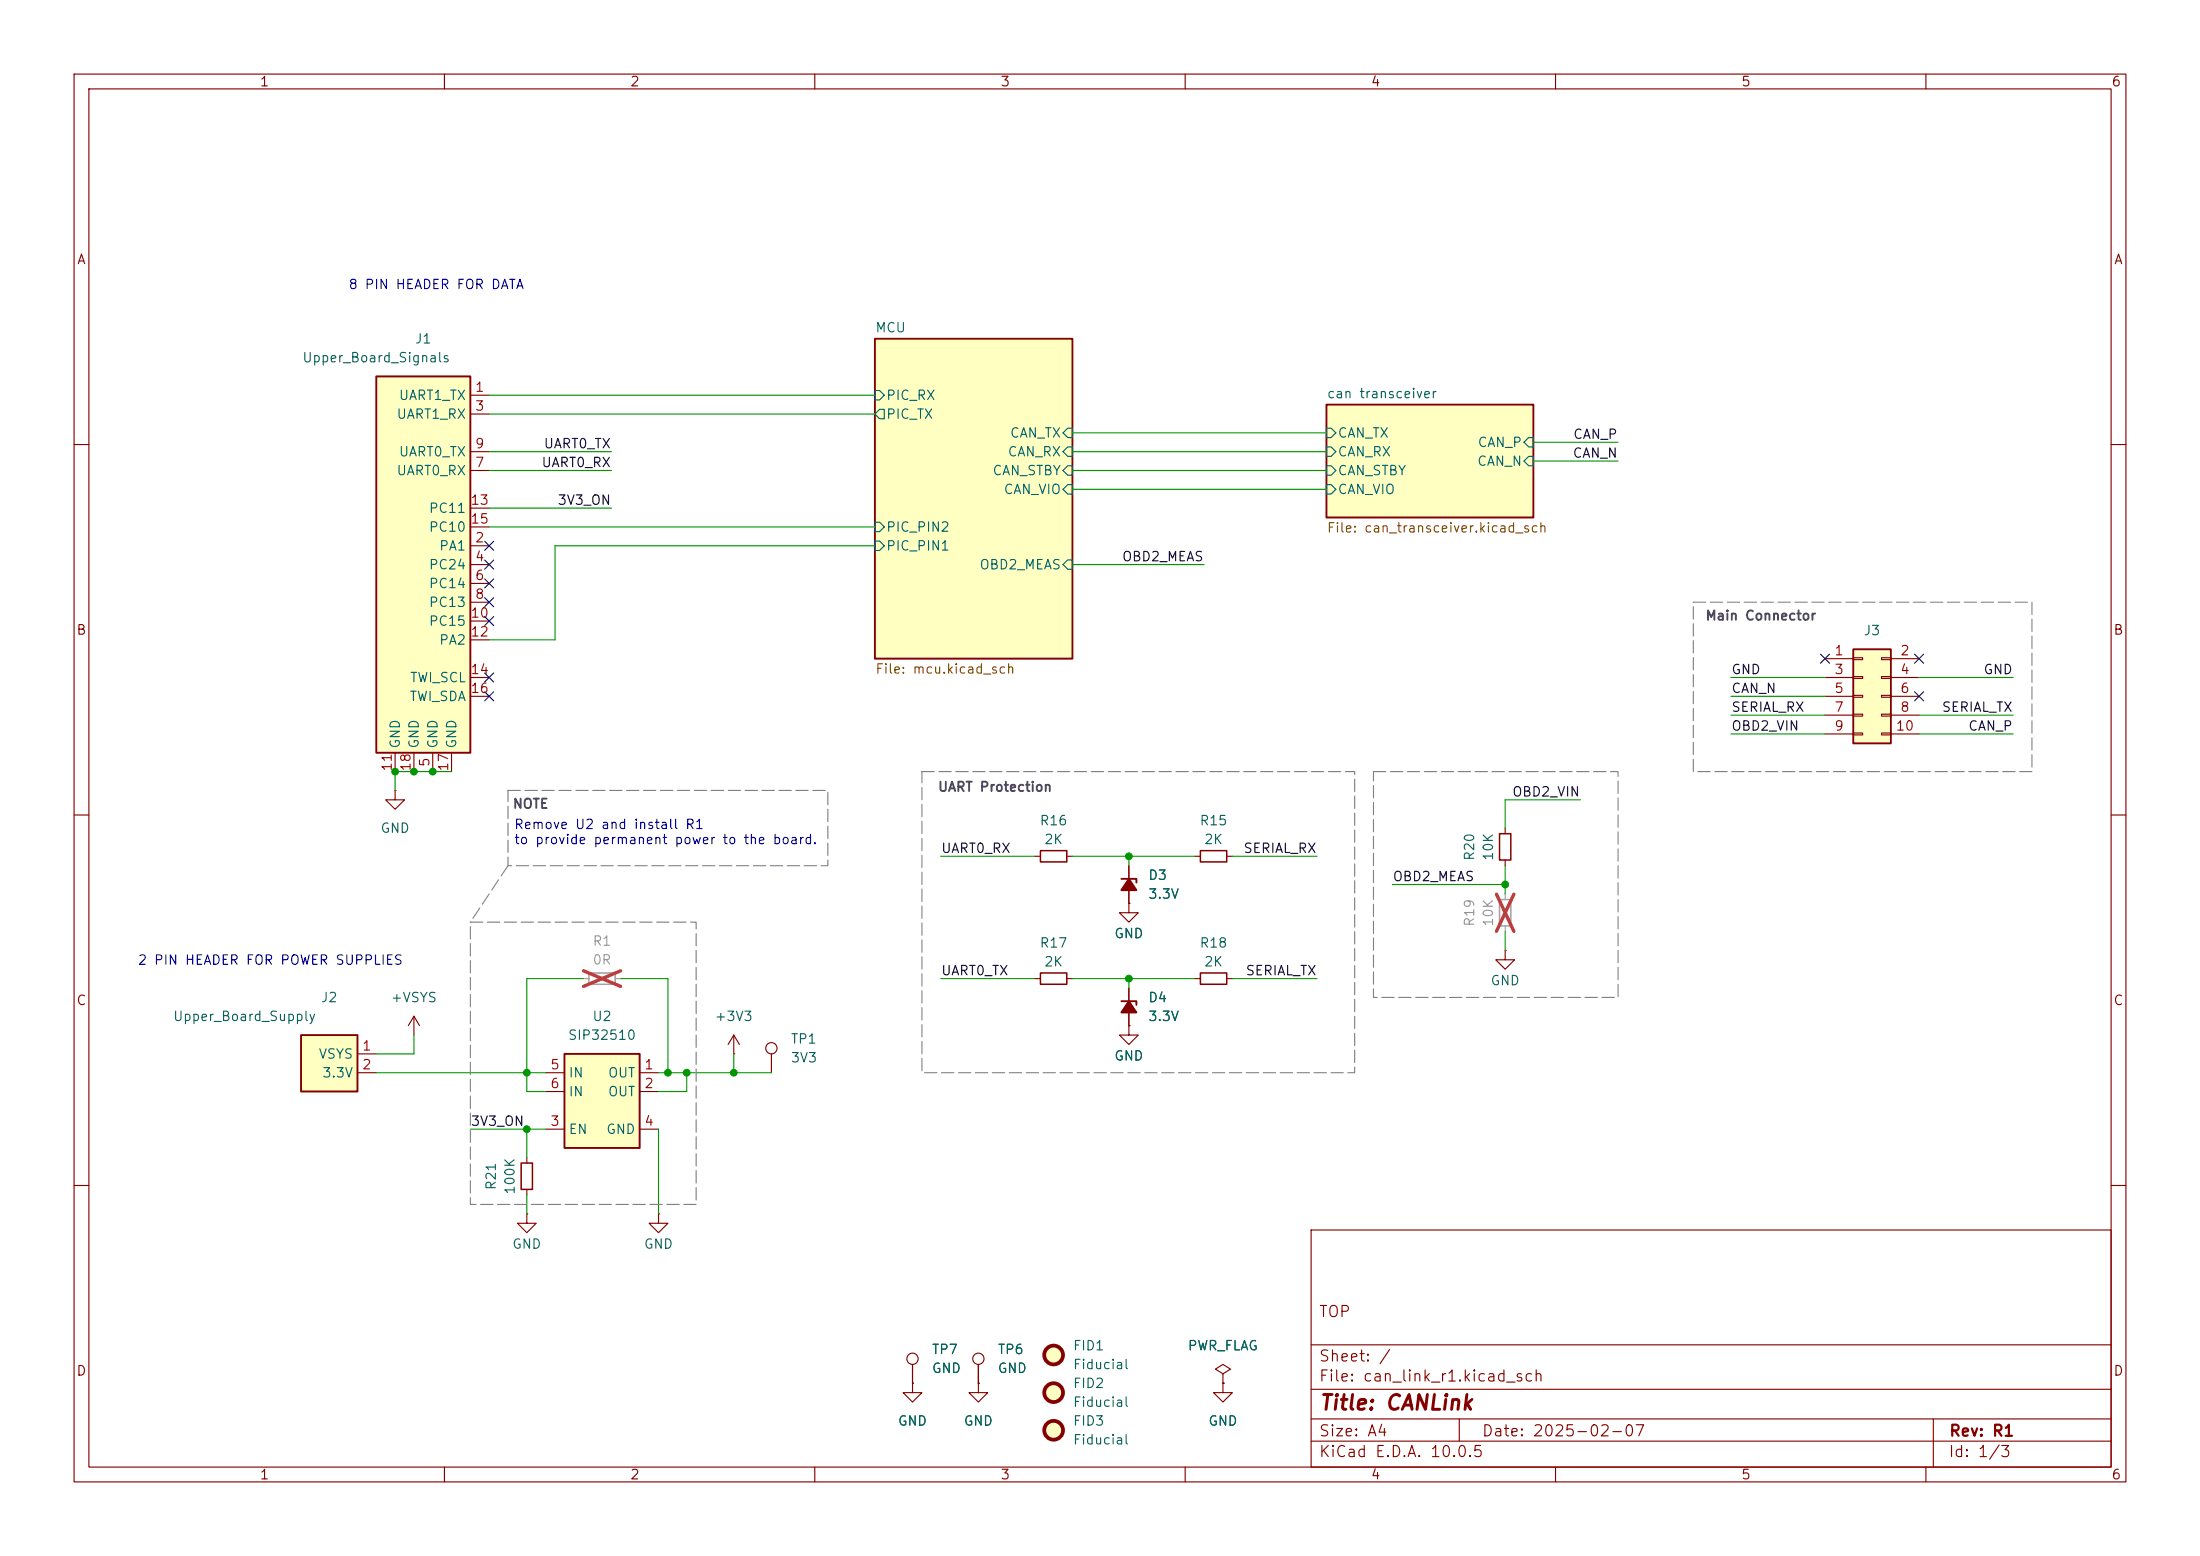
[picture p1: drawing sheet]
<svg xmlns="http://www.w3.org/2000/svg" width="297mm" height="210mm" viewBox="0 0 297 210" stroke-linecap="round" stroke-linejoin="round" font-family="sans-serif">
<g fill="none" stroke="#840000" stroke-width=".15">
<path d="M10 10h277v190h-277zM12 12h273v186h-273zM60 10v2M110 10v2M160 10v2M210 10v2M260 10v2M10 60h2M285 60h2M10 110h2M285 110h2M10 160h2"/>
<path d="M177 166h108v32h-108zM285 160h2M60 198v2M110 198v2M160 198v2M177 194.5h108M177 191.5h108M177 187.5h108M177 181.5h108M197 191.5v3M210 198v2M260 198v2"/>
<path d="M261 191.5v6.5"/>
</g>
<g fill="#ffffc2" stroke="#ffffc2" stroke-width=".14">
<path d="M179.1 54.6h27.9v15.3h-27.9z"/>
<path d="M118.1 45.7h26.7v43.2h-26.7z"/>
</g>
<path d="M118.1 45.7h26.7v43.2h-26.7zM179.1 54.6h27.9v15.3h-27.9z" fill="none" stroke="#840000" stroke-width=".25"/>
<g fill="none" stroke="#006464" stroke-width=".15">
<path d="M118.1 52.7h.6l.7 .6-.7 .7h-.6zM118.7 55.2h.7v1.3h-.7l-.6-.6zM144.1 57.8h.7v1.3h-.7l-.6-.7zM179.1 57.8h.6l.6 .6-.6 .7h-.6zM206.4 59.1h.6v1.2h-.6l-.7-.6zM118.1 73h.6l.7 .7-.7 .6h-.6zM118.1 70.5h.6l.7 .6-.7 .7h-.6zM144.1 75.6h.7v1.2h-.7l-.6-.6zM144.1 62.9h.7v1.2h-.7l-.6-.6zM144.1 60.3h.7v1.3h-.7l-.6-.6zM144.1 65.4h.7v1.3h-.7l-.6-.7zM179.1 62.9h.6l.6 .6-.6 .6h-.6z"/>
<path d="M179.1 60.3h.6l.6 .7-.6 .6h-.6zM179.1 65.4h.6l.6 .6-.6 .7h-.6zM206.4 61.6h.6v1.3h-.6l-.7-.7z"/>
</g>
<path d="M250.2 87.6h5.1v12.7h-5.1z" fill="#ffffc2"/>
<path d="M250.2 87.6h5.1v12.7h-5.1z" fill="none" stroke="#840000" stroke-width=".25"/>
<g fill="none" stroke="#840000" stroke-width=".15">
<path d="M246.4 88.9h3.8M246.4 91.4h3.8M246.4 94h3.8M246.4 96.5h3.8M246.4 99.1h3.8M250.2 88.8h1.3v.2h-1.3zM250.2 91.3h1.3v.3h-1.3zM250.2 93.9h1.3v.2h-1.3zM250.2 96.4h1.3v.2h-1.3zM250.2 98.9h1.3v.3h-1.3zM254 88.8h1.3v.2h-1.3zM254 91.3h1.3v.3h-1.3z"/>
<path d="M254 93.9h1.3v.2h-1.3zM254 96.4h1.3v.2h-1.3zM254 98.9h1.3v.3h-1.3zM255.3 88.9h3.8M255.3 91.4h3.8M255.3 94h3.8M255.3 96.5h3.8M255.3 99.1h3.8"/>
</g>
<path d="M50.8 50.8h12.7v50.8h-12.7z" fill="#ffffc2"/>
<path d="M50.8 50.8h12.7v50.8h-12.7z" fill="none" stroke="#840000" stroke-width=".25"/>
<g fill="none" stroke="#840000" stroke-width=".15">
<path d="M63.5 53.3h2.5M63.5 55.9h2.5M63.5 73.7h2.5M63.5 76.2h2.5M63.5 78.7h2.5M63.5 63.5h2.5M63.5 61h2.5M63.5 68.6h2.5M63.5 71.1h2.5M63.5 81.3h2.5M63.5 83.8h2.5M63.5 86.4h2.5"/>
<path d="M63.5 91.4h2.5M63.5 94h2.5M53.3 106.7v1.3h1.3l-1.3 1.2-1.2-1.2h1.2M53.3 106.7h.1M53.3 101.6v2.5M55.9 101.6v2.5M58.4 101.6v2.5M61 101.6v2.5M161.3 115.6h.8M165.6 115.6h.8M152.4 121.9v1.3h1.3l-1.3 1.3-1.3-1.3h1.3M152.4 121.9h.1"/>
<path d="M165.1 185.4l1-.6-1-.6-1 .6 1 .6v1.3M165.1 186.7h.1"/>
</g>
<path d="M79.5 131.3h3.6v1.5h-3.6z" fill="none" stroke="#a1a1a1" stroke-width=".2"/>
<path d="M78.7 132.1h.8M83.1 132.1h.7" fill="none" stroke="#a1a1a1" stroke-width=".15"/>
<path d="M78.8 131l5 2.1M83.8 131l-5 2.1" fill="none" stroke="#e12e31" stroke-width=".46"/>
<path d="M162.1 114.8h3.5v1.5h-3.5z" fill="none" stroke="#840000" stroke-width=".2"/>
<path d="M40.6 139.7h7.7v7.6h-7.7z" fill="#ffffc2"/>
<path d="M40.6 139.7h7.7v7.6h-7.7z" fill="none" stroke="#840000" stroke-width=".25"/>
<path d="M55.9 137.2l-.8 1.2M55.9 137.2l.7 1.2M55.9 137.2v2.5M48.3 142.2h2.5M48.3 144.8h2.5M165.1 186.7v1.3h1.3l-1.3 1.2-1.3-1.2h1.3M165.1 186.7h.1" fill="none" stroke="#840000" stroke-width=".15"/>
<circle cx="142.2" cy="193" r="1.27" fill="#ffffc2" stroke="#ffffc2" stroke-width=".14"/>
<circle cx="142.2" cy="193" r="1.27" fill="none" stroke="#840000" stroke-width=".51"/>
<path d="M76.2 142.2h10.2v12.7h-10.2z" fill="#ffffc2"/>
<path d="M151.4 118.6h2v.5M151.4 135.1h2v.5M76.2 142.2h10.2v12.7h-10.2z" fill="none" stroke="#840000" stroke-width=".25"/>
<g fill="none" stroke="#840000" stroke-width=".15">
<path d="M139.7 115.6h.8M144 115.6h.8M152.4 116.8v5.1M203.2 111.8v.7M203.2 116.1v.7M99.1 139.7l-.8 1.3M99.1 139.7l.7 1.3M99.1 139.7v2.5M139.7 132.1h.8M144 132.1h.8M152.4 138.4v1.3h1.3l-1.3 1.3-1.3-1.3h1.3M152.4 138.4h.1"/>
<path d="M152.4 121.9h.1M152.4 133.4v5M161.3 132.1h.8M165.6 132.1h.8M203.2 128.3v1.2h1.3l-1.3 1.3-1.3-1.3h1.3M203.2 128.3h.1M71.1 156.2v.8M73.7 144.8h2.5M73.7 147.3h2.5M73.7 152.4h2.5M86.4 144.8h2.5M86.4 147.3h2.5"/>
<path d="M86.4 152.4h2.5M99.1 142.2h.1M104.1 142.2v2.6M71.1 163.8v1.3h1.3l-1.3 1.3-1.3-1.3h1.3M71.1 163.8h.1M71.1 160.5v.8M88.9 163.8v1.3h1.3l-1.3 1.3-1.3-1.3h1.3M88.9 163.8h.1M123.2 186.7v1.3h1.3l-1.3 1.2-1.3-1.2h1.3M123.2 186.7h.1M123.2 184.2v2.5M132.1 186.7v1.3h1.2l-1.2 1.2-1.3-1.2h1.3"/>
<path d="M132.1 186.7h.1M132.1 184.2v2.5M165.1 186.7h.1"/>
<circle cx="104.1" cy="141.5" r=".76"/>
<circle cx="123.2" cy="183.4" r=".76"/>
<circle cx="132.1" cy="183.4" r=".76"/>
</g>
<path d="M140.5 114.8h3.5v1.5h-3.5zM202.4 112.5h1.6v3.6h-1.6zM140.5 131.3h3.5v1.5h-3.5zM162.1 131.3h3.5v1.5h-3.5zM70.4 157h1.5v3.5h-1.5z" fill="none" stroke="#840000" stroke-width=".2"/>
<g fill="#ffffc2" stroke="#ffffc2" stroke-width=".14">
<circle cx="142.2" cy="188" r="1.27"/>
<circle cx="142.2" cy="182.9" r="1.27"/>
</g>
<g fill="none" stroke="#840000" stroke-width=".51">
<circle cx="142.2" cy="188" r="1.27"/>
<circle cx="142.2" cy="182.9" r="1.27"/>
</g>
<g fill="#840000" stroke="#840000" stroke-width=".25">
<path d="M152.4 135.1l1 1.6h-2z"/>
<path d="M152.4 118.6l1 1.5h-2z"/>
</g>
<path d="M202.4 121.4h1.6v3.6h-1.6z" fill="none" stroke="#a1a1a1" stroke-width=".2"/>
<path d="M203.2 120.7v.7M203.2 125v.7" fill="none" stroke="#a1a1a1" stroke-width=".15"/>
<path d="M202 120.7l2.4 5M204.4 120.7l-2.4 5" fill="none" stroke="#e12e31" stroke-width=".46"/>
<path d="M228.6 81.3h45.7v22.8h-45.7zM68.6 116.8l-5.1 7.7M68.6 106.7h43.2v10.1h-43.2zM124.5 104.1h58.4v40.7h-58.4zM185.4 104.1h33v30.5h-33zM63.5 124.5h30.5v38.1h-30.5z" fill="none" stroke="#848484" stroke-width=".15" stroke-dasharray="1.7 .6"/>
<g fill="none" stroke="#009600" stroke-width=".15">
<path d="M66 53.3h52.1M66 55.9h52.1M144.8 58.4h34.3M207 59.7h11.4M66 61h16.5M66 71.1h52.1M66 68.6h16.5M66 63.5h16.5M118.1 73.7h-43.2v12.7h-8.9M144.8 61h34.3M144.8 63.5h34.3M144.8 76.2h17.8"/>
<path d="M144.8 66h34.3M207 62.2h11.4M233.7 99.1h12.7M233.7 91.4h12.7M233.7 96.5h12.7M233.7 94h12.7M259.1 99.1h12.7M259.1 91.4h12.7M259.1 96.5h12.7M61 104.1h-7.7v2.6M127 115.6h12.7M144.8 115.6h16.5"/>
<path d="M152.4 115.6v1.2M166.4 115.6h11.4M188 119.4h15.2M203.2 116.8v3.9M213.4 108h-10.2v3.8M55.9 139.7v2.5h-5.1M78.7 132.1h-7.6v15.2h2.6M83.8 132.1h6.4v12.7M127 132.1h12.7M144.8 132.1h16.5M152.4 132.1v1.3M166.4 132.1h11.4"/>
<path d="M203.2 125.7v2.6M50.8 144.8h22.9M63.5 152.4h10.2M71.1 152.4v3.8M88.9 152.4v11.4M88.9 144.8h15.2M92.7 144.8v2.5h-3.8M99.1 142.2v2.6M71.1 161.3v2.5"/>
</g>
<g fill="none" stroke="#000084" stroke-width=".15">
<path d="M65.4 75.6l1.2 1.2M65.4 73.1l1.2 1.2M65.4 78.1l1.2 1.2M66.6 75.6l-1.2 1.2M66.6 73.1l-1.2 1.2M66.6 78.1l-1.2 1.2M65.4 90.8l1.2 1.2M65.4 93.4l1.2 1.2M65.4 83.2l1.2 1.2M65.4 80.7l1.2 1.2M66.6 90.8l-1.2 1.2M66.6 93.4l-1.2 1.2"/>
<path d="M66.6 83.2l-1.2 1.2M66.6 80.7l-1.2 1.2M245.8 88.3l1.2 1.2M247 88.3l-1.2 1.2M258.5 93.4l1.2 1.2M258.5 88.3l1.2 1.2M259.7 93.4l-1.2 1.2M259.7 88.3l-1.2 1.2"/>
</g>
<g fill="#009600" stroke="#009600" stroke-width=".14">
<circle cx="53.3" cy="104.1" r=".46"/>
<circle cx="55.9" cy="104.1" r=".46"/>
<circle cx="58.4" cy="104.1" r=".46"/>
<circle cx="99.1" cy="144.8" r=".46"/>
<circle cx="152.4" cy="115.6" r=".46"/>
<circle cx="203.2" cy="119.4" r=".46"/>
<circle cx="92.7" cy="144.8" r=".46"/>
<circle cx="71.1" cy="152.4" r=".46"/>
<circle cx="71.1" cy="144.8" r=".46"/>
<circle cx="90.2" cy="144.8" r=".46"/>
<circle cx="152.4" cy="132.1" r=".46"/>
</g>
<text font-size="2" fill="#840000" x="178" y="190.8">Title: CANLink</text>
<g font-size="1.5" fill="#840000">
<text x="178" y="178.1">TOP</text>
<text x="178" y="184.1">Sheet: /</text>
<text x="178" y="186.8">File: can_link_r1.kicad_sch</text>
<text x="178" y="197">KiCad E.D.A. 10.0.5</text>
<text x="178" y="194.2">Size: A4</text>
<text x="200" y="194.2">Date: 2025-02-07</text>
<text x="263" y="197">Id: 1/3</text>
<text x="263" y="194.2">Rev: R1</text>
</g>
<g font-size="1.3" fill="#840000">
<text x="35" y="12">1</text>
<text x="85" y="12">2</text>
<text x="135" y="12">3</text>
<text x="185" y="12">4</text>
<text x="235" y="12">5</text>
<text x="285" y="12">6</text>
<text x="10.3" y="36">A</text>
<text x="285.3" y="36">A</text>
<text x="10.2" y="86">B</text>
<text x="285.2" y="86">B</text>
<text x="10.2" y="136">C</text>
<text x="285.2" y="136">C</text>
<text x="10.2" y="186">D</text>
<text x="285.2" y="186">D</text>
<text x="35" y="200">1</text>
<text x="85" y="200">2</text>
<text x="135" y="200">3</text>
<text x="185" y="200">4</text>
<text x="235" y="200">5</text>
<text x="285" y="200">6</text>
</g>
<g font-size="1.3" fill="#0000c2">
<text x="47" y="39.3">8 PIN HEADER FOR DATA</text>
<text x="69.3" y="112.2">Remove U2 and install R1</text>
<text x="69.3" y="114.3">to provide permanent power to the board.</text>
<text x="18.5" y="130.5">2 PIN HEADER FOR POWER SUPPLIES</text>
</g>
<g font-size="1.3" fill="#006464">
<text x="55.9" y="46.7">J1</text>
<text x="118.1" y="45.2">MCU</text>
<text x="40.7" y="49.2">Upper_Board_Signals</text>
<text x="53.5" y="56.8">UART1_RX</text>
<text x="53.8" y="54.3">UART1_TX</text>
<text x="119.5" y="54.3">PIC_RX</text>
<text x="119.5" y="56.8">PIC_TX</text>
<text x="136.3" y="59.4">CAN_TX</text>
<text x="179" y="54.1">can transceiver</text>
<text x="180.5" y="59.4">CAN_TX</text>
<text x="53.5" y="64.5">UART0_RX</text>
<text x="53.8" y="61.9">UART0_TX</text>
<text x="133.9" y="64.5">CAN_STBY</text>
<text x="136" y="61.9">CAN_RX</text>
<text x="180.5" y="64.5">CAN_STBY</text>
<text x="180.5" y="61.9">CAN_RX</text>
<text x="199.3" y="63.2">CAN_N</text>
<text x="199.4" y="60.7">CAN_P</text>
<text x="57.8" y="69.5">PC11</text>
<text x="135.4" y="67">CAN_VIO</text>
<text x="180.5" y="67">CAN_VIO</text>
<text x="57.8" y="77.2">PC24</text>
<text x="57.8" y="72.1">PC10</text>
<text x="59.2" y="74.6">PA1</text>
<text x="119.5" y="74.6">PIC_PIN1</text>
<text x="119.5" y="72.1">PIC_PIN2</text>
<text x="132.1" y="77.2">OBD2_MEAS</text>
<text x="57.8" y="79.7">PC14</text>
<text x="57.8" y="82.2">PC13</text>
<text x="57.8" y="84.8">PC15</text>
<text x="59.2" y="87.3">PA2</text>
<text x="251.5" y="86.1">J3</text>
<text x="55.2" y="94.9">TWI_SDA</text>
<text x="55.3" y="92.4">TWI_SCL</text>
<text x="54.3" y="101.1" transform="rotate(-90 54.3 101.1)">GND</text>
<text x="56.8" y="101.1" transform="rotate(-90 56.8 101.1)">GND</text>
<text x="59.4" y="101.1" transform="rotate(-90 59.4 101.1)">GND</text>
<text x="61.9" y="101.1" transform="rotate(-90 61.9 101.1)">GND</text>
<text x="51.3" y="112.7">GND</text>
<text x="140.3" y="111.7">R16</text>
<text x="161.9" y="111.7">R15</text>
<text x="140.9" y="114.2">2K</text>
<text x="154.9" y="119.1">D3</text>
<text x="162.5" y="114.2">2K</text>
<text x="199.3" y="116.3" transform="rotate(-90 199.3 116.3)">R20</text>
<text x="201.9" y="116.3" transform="rotate(-90 201.9 116.3)">10K</text>
<text x="154.9" y="121.6">3.3V</text>
<text x="140.3" y="128.2">R17</text>
<text x="140.9" y="130.8">2K</text>
<text x="150.3" y="126.9">GND</text>
<text x="161.9" y="128.2">R18</text>
<text x="162.5" y="130.8">2K</text>
<text x="43.2" y="135.6">J2</text>
<text x="52.7" y="135.6">+VSYS</text>
<text x="154.9" y="135.6">D4</text>
<text x="201.1" y="133.3">GND</text>
<text x="23.3" y="138.1">Upper_Board_Supply</text>
<text x="42.9" y="143.2">VSYS</text>
<text x="76.6" y="140.7">SIP32510</text>
<text x="79.9" y="138.1">U2</text>
<text x="96.4" y="138.1">+3V3</text>
<text x="106.7" y="141.2">TP1</text>
<text x="106.7" y="143.7">3V3</text>
<text x="150.3" y="143.5">GND</text>
<text x="154.9" y="138.1">3.3V</text>
<text x="43.4" y="145.7">3.3V</text>
<text x="76.7" y="145.7">IN</text>
<text x="76.7" y="148.3">IN</text>
<text x="82" y="145.7">OUT</text>
<text x="82" y="148.3">OUT</text>
<text x="76.7" y="153.4">EN</text>
<text x="81.8" y="153.4">GND</text>
<text x="67.3" y="160.7" transform="rotate(-90 67.3 160.7)">R21</text>
<text x="69.8" y="161.3" transform="rotate(-90 69.8 161.3)">100K</text>
<text x="69.1" y="168.9">GND</text>
<text x="86.8" y="168.9">GND</text>
<text x="125.7" y="183.1">TP7</text>
<text x="125.7" y="185.6">GND</text>
<text x="134.6" y="183.1">TP6</text>
<text x="134.6" y="185.6">GND</text>
<text x="144.8" y="182.6">FID1</text>
<text x="144.8" y="185.1">Fiducial</text>
<text x="160.3" y="182.6">PWR_FLAG</text>
<text x="144.8" y="187.7">FID2</text>
<text x="144.8" y="190.2">Fiducial</text>
<text x="121.1" y="192.7">GND</text>
<text x="130" y="192.7">GND</text>
<text x="144.8" y="192.7">FID3</text>
<text x="144.8" y="195.3">Fiducial</text>
<text x="163" y="192.7">GND</text>
</g>
<g font-size="1.3" fill="#a90000">
<text x="64" y="53.2">1</text>
<text x="64" y="55.7">3</text>
<text x="64" y="63.4">7</text>
<text x="64" y="60.8">9</text>
<text x="63.4" y="68.4">13</text>
<text x="63.4" y="71">15</text>
<text x="64" y="73.5">2</text>
<text x="64" y="76.1">4</text>
<text x="63.4" y="83.7">10</text>
<text x="64" y="78.6">6</text>
<text x="64" y="81.1">8</text>
<text x="63.4" y="86.2">12</text>
<text x="247.6" y="88.8">1</text>
<text x="256.4" y="88.8">2</text>
<text x="63.4" y="91.3">14</text>
<text x="63.4" y="93.8">16</text>
<text x="247.6" y="91.3">3</text>
<text x="247.6" y="93.8">5</text>
<text x="256.4" y="91.3">4</text>
<text x="256.4" y="93.8">6</text>
<text x="247.6" y="96.4">7</text>
<text x="247.6" y="98.9">9</text>
<text x="255.8" y="98.9">10</text>
<text x="256.4" y="96.4">8</text>
<text x="53.2" y="104.2" transform="rotate(-90 53.2 104.2)">11</text>
<text x="55.7" y="104.2" transform="rotate(-90 55.7 104.2)">18</text>
<text x="58.3" y="103.6" transform="rotate(-90 58.3 103.6)">5</text>
<text x="60.8" y="104.2" transform="rotate(-90 60.8 104.2)">17</text>
<text x="48.8" y="142.1">1</text>
<text x="48.8" y="144.6">2</text>
<text x="74.2" y="144.6">5</text>
<text x="74.2" y="147.2">6</text>
<text x="86.9" y="144.6">1</text>
<text x="86.9" y="147.2">2</text>
<text x="74.2" y="152.3">3</text>
<text x="86.9" y="152.3">4</text>
</g>
<g font-size="1.3" fill="#0f0f0f">
<text x="212.3" y="59.6">CAN_P</text>
<text x="73" y="63.4">UART0_RX</text>
<text x="73.3" y="60.8">UART0_TX</text>
<text x="212.2" y="62.1">CAN_N</text>
<text x="75.2" y="68.5">3V3_ON</text>
<text x="151.4" y="76.1">OBD2_MEAS</text>
<text x="233.7" y="93.9">CAN_N</text>
<text x="233.7" y="91.3">GND</text>
<text x="267.7" y="91.3">GND</text>
<text x="233.7" y="96.4">SERIAL_RX</text>
<text x="233.7" y="98.9">OBD2_VIN</text>
<text x="262.1" y="96.4">SERIAL_TX</text>
<text x="265.6" y="98.9">CAN_P</text>
<text x="204.1" y="107.8">OBD2_VIN</text>
<text x="127" y="115.4">UART0_RX</text>
<text x="167.8" y="115.4">SERIAL_RX</text>
<text x="187.9" y="119.3">OBD2_MEAS</text>
<text x="127" y="132">UART0_TX</text>
<text x="168.1" y="132">SERIAL_TX</text>
<text x="63.5" y="152.3">3V3_ON</text>
</g>
<g font-size="1.3" fill="#725600">
<text x="179" y="72.2">File: can_transceiver.kicad_sch</text>
<text x="118.1" y="91.2">File: mcu.kicad_sch</text>
</g>
<g font-size="1.3" fill="#484848">
<text x="230.2" y="84">Main Connector</text>
<text x="126.5" y="107.2">UART Protection</text>
<text x="69.1" y="109.4">NOTE</text>
</g>
<g font-size="1.3" fill="#989898">
<text x="199.3" y="125.2" transform="rotate(-90 199.3 125.2)">R19</text>
<text x="201.9" y="125.2" transform="rotate(-90 201.9 125.2)">10K</text>
<text x="79.9" y="128">R1</text>
<text x="79.9" y="130.5">0R</text>
</g>
</svg>
